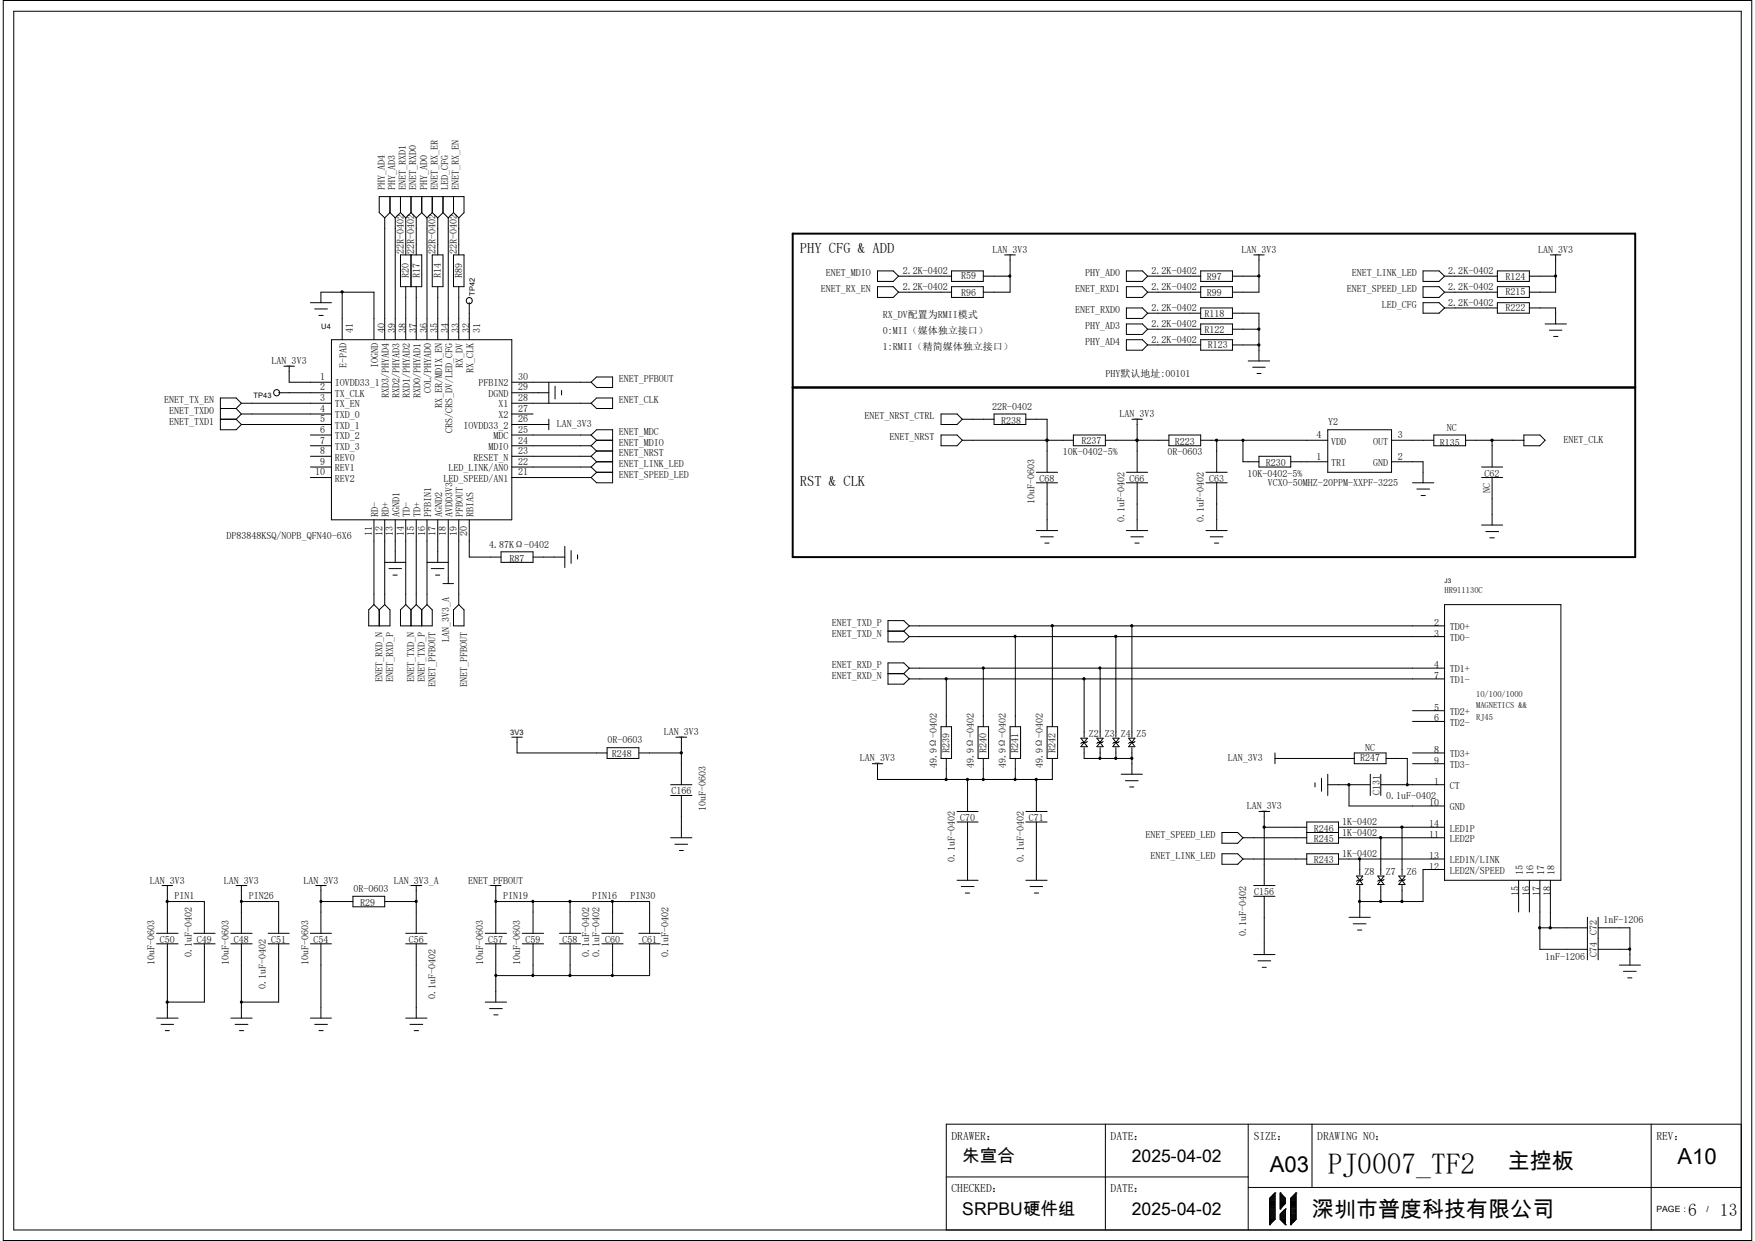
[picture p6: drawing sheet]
<svg xmlns="http://www.w3.org/2000/svg" width="297mm" height="210mm" viewBox="0 0 297 210" stroke-linecap="round" stroke-linejoin="round" font-family="sans-serif">
<g fill="none" stroke="#000" stroke-width=".17">
<path d="M.6 .1h295.9v209.8h-295.9zM2.3 1.9h292.4v206.3h-292.4zM65.1 36.9l-.9-.9v-2.7h14.3v2.7l-.9 .9M65.1 36.9v20.6M66 33.3v2.7M66 36l.9 .9M66 36l-.9 .9M66.9 36.9v20.6M67.8 33.3v2.7M67.8 36l.9 .9M67.8 36l-.9 .9M68.7 36.9v6.2"/>
<path d="M69.6 33.3v2.7M69.6 36l.8 .9M69.6 36l-.9 .9M70.4 36.9v6.2M71.4 33.3v2.7M71.4 36l.9 .9M71.4 36l-1 .9M72.3 36.9v20.6M73.2 33.3v2.7M73.2 36l.9 .9M73.2 36l-.9 .9M74.1 36.9v6.2"/>
<path d="M75 33.3v2.7M75 36l.9 .9M75 36l-.9 .9M75.9 36.9v20.6M76.8 33.3v2.7M76.8 36l.8 .9M76.8 36l-.9 .9M77.6 36.9v6.2M52.5 51.2h3.6M53.3 52.3h2.1M54 53.4h.7M54.3 51.2v-1.8h9v8.1"/>
<path d="M56.1 57.5h30.5v30.5h-30.5zM57.9 49.4v8.1M67.8 43.1h3.6v5.4h-3.6zM68.7 48.5v9M69.6 43.1v5.4M70.4 48.5v9M73.2 43.1h1.8v5.4h-1.8zM74.1 48.5v9M76.8 43.1h1.7v5.4h-1.7zM77.6 48.5v9M79.4 51.2v6.3M148.5 48.5h2.7l.9 .9-.9 .9h-2.7z"/>
<path d="M148.5 45.8h2.7l.9 .9-.9 .9h-2.7zM152.1 46.7h8.9M152.1 49.4h8.9M161 48.5h5.4v1.8h-5.4zM161 45.8h5.4v1.8h-5.4zM166.4 46.7h4.5M170 43.1h1.8M170.9 43.1v6.3h-4.5M190.6 48.5h2.7l.9 .9-.9 .9h-2.7zM190.6 45.8h2.7l.9 .9-.9 .9h-2.7zM190.6 52.1h2.7l.9 .9-.9 .9h-2.7zM190.6 54.8h2.7l.9 .9-.9 .9h-2.7z"/>
<path d="M190.6 57.5h2.7l.9 .9-.9 .9h-2.7zM194.2 46.7h9M194.2 49.4h9M194.2 53h9M194.2 55.7h9M194.2 58.4h9M203.2 48.5h5.4v1.8h-5.4zM203.2 45.8h5.4v1.8h-5.4zM203.2 52.1h5.4v1.8h-5.4zM203.2 54.8h5.4v1.8h-5.4zM203.2 57.5h5.4v1.8h-5.4zM208.6 46.7h4.5"/>
<path d="M208.6 53h4.5v8.1M208.6 55.7h4.5M208.6 58.4h4.5M212.2 43.1h1.8M213.1 43.1v6.3h-4.5M240.8 48.5h2.7l1 .9-1 .9h-2.7zM240.8 45.8h2.7l1 .9-1 .9h-2.7zM240.8 51.2h2.7l1 .9-1 .9h-2.7zM244.5 46.7h8.9M244.5 49.4h8.9M244.5 52.1h8.9M253.4 48.5h5.4v1.8h-5.4z"/>
<path d="M253.4 45.8h5.4v1.8h-5.4zM253.4 51.2h5.4v1.8h-5.4zM258.8 46.7h4.5M258.8 52.1h4.5v2.7M261.5 54.8h3.6M262.2 55.9h2.1M262.4 43.1h1.8M262.9 56.9h.8M263.3 43.1v6.3h-4.5M37.3 71h2.7M37.3 69.1h2.7M40 69.1l.9 1"/>
<path d="M40 71l.9 .8M40.9 71.8h15.2M40.9 70.1h15.2M40.9 68.2h15.2M40.9 68.2l-.9-.8h-2.7v5.3h2.7l.9-.9M40.9 68.2l-.9 .9M40.9 70.1l-.9 .9M47.2 66.5h8.9M48 62h1.8M48.9 62v2.7h7.2M52.5 79h3.6M52.5 75.4h3.6"/>
<path d="M52.5 73.6h3.6M52.5 77.2h3.6M86.6 79h13.4M86.6 75.4h13.4M86.6 73.6h13.4M86.6 77.2h13.4M86.6 71.8h6.3M86.6 70.1h3.6M86.6 64.7h13.4M86.6 66.5h6.3M86.6 68.2h13.4M92.9 64.7v3.5"/>
<path d="M92.9 71v1.7M93.9 65.4v2.1M95 66.1v.7M100 64.7l1-.9h2.7v1.8h-2.7zM100 68.2l1-.8h2.7v1.7h-2.7zM100 73.6l1-.9h2.7v9h-2.7l-1-.9M100 79l1 .9M100 77.2l1 .9M100 75.4l1 .9M100 73.6l1 .9M101 74.5h2.7M101 79.9h2.7"/>
<path d="M101 78.1h2.7M101 78.1l-1 .9M101 79.9l-1 .9M101 76.3h2.7M101 76.3l-1 .9M101 74.5l-1 .9M159.3 73.6h2.7l.9 .9-.9 .9h-2.7zM159.3 70.1h2.7l.9 .9-.9 .8h-2.7zM162.9 74.5h18.8M162.9 71h5.3M168.2 70.1h5.4v1.7h-5.4zM173.6 71h3.6v8.9"/>
<path d="M175.4 79.9h3.6M177.2 74.5h.1M181.7 73.6h5.4v1.8h-5.4zM187.1 74.5h10.7M190.6 79.9h3.6M191.6 71h1.7M192.4 74.5h.1M192.4 71v8.9M197.8 73.6h5.4v1.8h-5.4zM203.2 74.5h21.5M204.1 79.9h3.6M205.9 74.5v5.4"/>
<path d="M210.4 74.5v3.6h2.7M211.2 61.1h3.7M212 62.1h2.1M212.7 63.2h.7M213.1 77.2h5.3v1.8h-5.3zM218.4 78.1h6.3M224.7 72.7h10.8v7.2h-10.8zM235.5 74.5h7.2M235.5 78.1h5.3v3.6M242.7 73.6h5.3v1.8h-5.3zM248 74.5h9.9M250.7 79h3.6"/>
<path d="M252.5 74.5v4.5M257.9 73.6h2.7l.9 .9-.9 .9h-2.7zM52.5 80.8h3.6M63.3 88v14.3M65.1 88v14.3M65.1 95.2h3.6M65.8 96.2h2.1M66.5 97.3h.7M66.9 88v7.2M68.7 88v14.3M70.4 88v14.3M72.3 88v14.3"/>
<path d="M72.3 95.2h3.6M73 96.2h2.1M73.7 97.3h.7M74.1 88v7.2M75 98.8h1.8M75.9 88v10.8M77.6 88v14.3M79.4 88v6.3h5.4M84.8 93.4h5.4v1.8h-5.4zM86.6 80.8h13.4M90.2 94.3h5.4M95.6 92.5v3.6"/>
<path d="M96.6 93.2v2.1M97.7 93.9v.7M175.4 81.7h3.6M175.4 89.8h3.6M176.1 90.8h2.2M176.8 91.9h.7M177.2 81.7v8.1M190.6 81.7h3.6M190.6 89.8h3.6M191.4 90.8h2.1M192.1 91.9h.7M192.4 81.7v8.1"/>
<path d="M204.1 81.7h3.6M204.1 89.8h3.6M204.8 90.8h2.2M205.5 91.9h.7M205.9 81.7v8.1M239.1 81.7h3.6M239.8 82.8h2.1M240.5 83.9h.7M250.7 80.8h3.6M250.7 88.9h3.6M251.5 90h2.1M252.1 91h.8"/>
<path d="M252.5 80.8v8.1M63.3 102.3l-.9 .9v2.7h3.6v-2.7l-.9-.9M63.3 102.3l.9 .9M64.2 103.2v2.7M65.1 102.3l-.9 .9M68.7 102.3l-.9 .9v2.7h5.4v-2.7l-.9-.9M68.7 102.3l.9 .9M69.6 103.2v2.7M70.4 102.3l1 .9M70.4 102.3l-.8 .9M71.4 103.2v2.7M72.3 102.3l-.9 .9"/>
<path d="M76.8 103.2l.8-.9 .9 .9v2.7h-1.7zM150.3 106.8h2.7M150.3 114h2.7M153 106.8l.9 .9M153 114l.9 .9M153.9 105.9h90.6M153.9 107.7h90.6M153.9 113.1h90.6M153.9 114.9h90.6M153.9 105.9l-.9 .9M153.9 105.9l-.9-.9h-2.7v3.6h2.7l.9-.9M153.9 113.1l-.9-.9h-2.7v3.6h2.7l.9-.9"/>
<path d="M153.9 113.1l-.9 .9M160.1 114.9v8.1M166.4 113.1v9.9M171.8 107.7v15.3M178.1 105.9v17.1M183.5 114.9v9.9M186.2 113.1v11.7M188.8 107.7v17.1M191.6 105.9v18.9M244.5 102.3h19.7v46.7h-19.7zM86.6 124.8h1.8M87.5 124.8v2.6h15.2"/>
<path d="M102.7 126.5h5.4v1.9h-5.4zM108.1 127.4h7.2M113.5 132.8h3.6M113.5 134.6h3.6M114.4 124.8h1.8M115.3 124.8v8M115.3 134.6v7.2M147.6 129.2h1.8M159.3 123h1.7v5.4h-1.7zM160.1 128.4v3.5M162 137.3h3.5M162 139.1h3.5"/>
<path d="M163.7 131.9v5.4M163.7 139.1v9.9M165.5 123h1.8v5.4h-1.8zM166.4 128.4v3.5M170.9 123h1.8v5.4h-1.8zM171.8 128.4v3.5M173.6 137.3h3.6M173.6 139.1h3.6M175.4 131.9v5.4M175.4 139.1v9.9M177.2 123h1.8v5.4h-1.8zM178.1 128.4v3.5h-29.6v-2.7"/>
<path d="M182.9 124.9l1.1 1.5h-1.1l1.1-1.5zM183.5 126.5v1.9h8.1M184 125.5l-.2 .1h-.7l-.2 .2M185.6 124.9h1.1l-.5 .7zM186.2 125.6l.5 .8h-1.1zM186.2 126.5v1.9M186.7 125.5l-.2 .1h-.7l-.2 .2M188.3 124.9h1.1l-.6 .7zM188.8 125.6l.6 .8h-1.1zM188.8 126.5v1.9M189.4 125.5l-.2 .1h-.7l-.2 .2M189.7 131h3.6"/>
<path d="M190.5 132.1h2.1M191 124.9h1.1l-.5 .7zM191.2 133.2h.7M191.6 125.6l.5 .8h-1.1zM191.6 126.5v4.5M192.1 125.5l-.2 .1h-.7l-.2 .2M213.1 137.3h1.8M214 140h7.1M214 137.3v12.6M215.8 127.4v1.8M215.8 128.4h13.4M221.1 139.1h5.4v3.6h-5.4z"/>
<path d="M222.5 132.5v.7M223.6 131.7v2.2M224.7 132.8h7.2M224.7 131v3.6M226.5 140h18M228.3 132.8h.1M228.3 132.8v3.6h16.2M229.2 127.4h5.4v1.8h-5.4zM231.9 131v3.6M233.7 131v3.6M233.7 132.8h10.8M234.6 128.4h3.6v4.4"/>
<path d="M237.3 140v8M239.1 127.4h5.4M239.1 129.2h5.4M239.1 120.3h5.4M239.1 122.1h5.4M26.5 157.9h3.6M26.5 159.7h3.6M27.4 149.9h1.8M28.3 152.6h6.3v5.3M28.3 149.9v8M28.3 159.7v12.6M32.8 157.9h3.6"/>
<path d="M32.8 159.7h3.6M34.6 159.7v9.9h-6.3M39.1 157.9h3.6M39.1 159.7h3.6M40 149.9h1.8M40.9 152.6h6.3v5.3M40.9 149.9v8M40.9 159.7v12.6M45.4 157.9h3.5M45.4 159.7h3.5M47.2 159.7v9.9h-6.3M52.5 157.9h3.6"/>
<path d="M52.5 159.7h3.6M53.4 149.9h1.8M54.3 152.6h5.4M54.3 149.9v8M54.3 159.7v12.6M59.7 151.7h5.4v1.8h-5.4zM65.1 152.6h5.3M68.7 157.9h3.6M68.7 159.7h3.6M69.6 149.9h1.8M70.4 149.9v8M70.4 159.7v12.6"/>
<path d="M82.1 157.9h3.6M82.1 159.7h3.6M83 149.9h1.8M83.9 152.6h26v5.3M83.9 149.9v8M83.9 159.7v9.9M88.4 157.9h3.6M88.4 159.7h3.6M90.2 152.6v5.3M90.2 159.7v5.4M94.7 157.9h3.6M94.7 159.7h3.6"/>
<path d="M96.5 152.6v5.3M96.5 159.7v5.4M101.9 157.9h3.6M101.9 159.7h3.6M103.7 152.6v5.3M103.7 159.7v5.4M108.1 157.9h3.6M108.1 159.7h3.6M109.9 159.7v5.4h-26M113.5 141.8h3.6M114.2 142.9h2.2M115 143.9h.7"/>
<path d="M162 149h3.5M162.7 150h2.1M163.4 151.1h.7M173.6 149h3.6M174.3 150h2.1M175 151.1h.8M206.8 144.5h2.7l.9 .9-.9 .9h-2.7zM206.8 140.9h2.7l.9 .9-.9 .9h-2.7zM210.4 145.4h10.7M210.4 141.8h10.7M212.2 151.7h3.6M212.2 149.9h3.6"/>
<path d="M214 151.7v9.8M221.1 144.5h5.4v1.8h-5.4zM221.1 140.9h5.4M226.5 145.4h18M226.5 141.8h18M228.3 155.2h3.6M229 156.3h2.2M229.6 148.3h1l-.5 .7zM229.7 157.4h.8M230.1 149l.5 .7h-1zM230.1 145.4v2.6M230.1 149.9v5.3"/>
<path d="M230.6 148.8l-.1 .2h-.8l-.1 .1M233.2 148.3h1l-.5 .7zM233.7 141.8v6.2M233.7 149.9v2.7M233.7 149l.5 .7h-1zM234.2 148.8l-.1 .2h-.8l-.1 .1M236.7 148.3h1.1l-.5 .7zM237.3 149l.5 .7h-1.1zM237.3 149.9v2.7M237.8 148.8l-.2 .2h-.7l-.2 .1M244.5 147.2h-3.7v5.4h-10.7M257 149v5.3"/>
<path d="M258.8 149v5.3M260.6 157h8M260.6 149v11.7h8M262.4 149v8M268.6 155.2v7.2M270.5 155.2v7.2M270.5 157h5.3v6.3M26.5 172.3h3.6M27.3 173.4h2.1M28 174.4h.7M39.1 172.3h3.6M39.8 173.4h2.2"/>
<path d="M40.5 174.4h.7M52.5 172.3h3.6M53.3 173.4h2.1M54 174.4h.7M68.7 172.3h3.6M69.4 173.4h2.1M70.1 174.4h.7M82.1 169.6h3.6M82.8 170.7h2.2M83.6 171.7h.7M212.2 161.5h3.6M212.9 162.6h2.2"/>
<path d="M213.6 163.7h.7M270.5 160.7h5.3M274.1 163.3h3.5M274.7 164.4h2.2M275.5 165.5h.7M160.1 199.2h51.1M187.1 190.2v18M211.2 190.2v18M222 190.2v10.8M279.4 190.2v18M294.7 190.2h-134.6v18M211.2 201h83.5"/>
<path d="M214.9 207.3h.1M214.9 206.4h.9M214.9 206.2h.9M214.9 206h.9M214.9 205.8h.9M214.9 205.7h.9M214.9 205.5h.9M214.9 205.3h.9M214.9 205.1h.9M214.9 204.9h.9M214.9 204.8h.9M214.9 202.8v4.5"/>
<path d="M214.9 204.6h.9M214.9 204.4h.9M214.9 204.2h.9M214.9 204h.9M214.9 203.8h.9M214.9 203.7h.9M214.9 203.5h.9M214.9 203.3h.9M214.9 203.1h.9M214.9 202.9h.9M214.9 202.8h.9M215.8 201.9h.1"/>
<path d="M215.8 206.4l-.9 .9M215.8 202.6h-.7v4.5h-.2M215.8 202.4h-.6v4.5h-.3M215.8 202.2h-.4v4.5h-.5M215.8 202.1h-.2v4.4h-.7M215.8 201.9v4.5M215.8 201.9l-.9 .9M216.7 204.6h.1M216.7 201.9h.1M216.7 206.4l.9 .9M216.7 201.9v2.7M216.7 205.5v.9"/>
<path d="M216.7 206.4h.9M216.7 206.2h.9M216.7 206h.9M216.7 205.8h.9M216.7 205.7h.9M216.7 205.5h.9M216.7 202.1h.1v2.3M216.7 202.2h.3v2M216.7 202.4h.5v1.6M216.7 202.6h.6v1.2M216.7 204.4h.2M216.7 204.2h.3"/>
<path d="M216.7 204h.5M216.7 203.8h.7M216.7 203.7h.9M216.7 203.5h.9M216.7 203.3h.9M216.7 203.1h.9M216.7 202.9h.9M216.7 202.8h.9M216.7 201.9l.9 .9M217.6 207.3h.1M217.6 204.6h.1M217.6 204.6l-.9 .9"/>
<path d="M217.6 202.8v.9M217.6 204.6v2.7M217.6 204.8h-.3v2.3h.3M217.6 204.9h-.4v2h.4M217.6 205.1h-.6v1.6h.6M217.6 205.3h-.8v1.2h.8M217.6 203.7l-.9 .9M218.4 207.3h.1M218.4 206.4h.9M218.4 206.2h.9M218.4 206h.9M218.4 205.8h.9"/>
<path d="M218.4 205.7h.9M218.4 205.5h.9M218.4 205.3h.9M218.4 205.1h.9M218.4 204.9h.9M218.4 204.8h.9M218.4 204.6h.9M218.4 204.4h.9M218.4 204.2h.9M218.4 204h.9M218.4 203.8h.9M218.4 203.7h.9"/>
<path d="M218.4 203.5h.9M218.4 203.3h.9M218.4 203.1h.9M218.4 202.9h.9M218.4 202.8h.9M218.4 202.8v4.5M219.3 201.9h.1M219.3 202.6h-.7v4.5h-.2M219.3 202.4h-.5v4.5h-.4M219.3 202.2h-.3v4.5h-.6M219.3 202.1h-.1v4.4h-.8M219.3 206.4l-.9 .9"/>
<path d="M219.3 201.9v4.5M219.3 201.9l-.9 .9"/>
<circle cx="79.4" cy="50.9" r=".52"/>
<circle cx="46.8" cy="66.5" r=".52"/>
</g>
<path d="M134.2 39.5h142.5v54.8h-142.5zM134.2 65.6h142.5" fill="none" stroke="#000" stroke-width=".34"/>
<g fill="#000" stroke="#000" stroke-width=".17">
<circle cx="57.9" cy="49.4" r=".19"/>
<circle cx="170.9" cy="46.7" r=".18"/>
<circle cx="213" cy="46.7" r=".19"/>
<circle cx="213" cy="55.7" r=".19"/>
<circle cx="213" cy="58.4" r=".19"/>
<circle cx="263.2" cy="46.7" r=".19"/>
<circle cx="177.2" cy="74.5" r=".19"/>
<circle cx="192.4" cy="74.5" r=".19"/>
<circle cx="205.9" cy="74.5" r=".19"/>
<circle cx="210.3" cy="74.5" r=".18"/>
<circle cx="252.5" cy="74.5" r=".19"/>
<circle cx="160.1" cy="114.9" r=".19"/>
<circle cx="166.4" cy="113" r=".18"/>
<circle cx="171.8" cy="107.7" r=".18"/>
<circle cx="178.1" cy="105.9" r=".19"/>
<circle cx="183.5" cy="114.9" r=".19"/>
<circle cx="186.1" cy="113" r=".18"/>
<circle cx="188.8" cy="107.7" r=".19"/>
<circle cx="191.5" cy="105.9" r=".19"/>
<circle cx="115.3" cy="127.4" r=".19"/>
<circle cx="160.1" cy="131.9" r=".19"/>
<circle cx="163.7" cy="131.9" r=".19"/>
<circle cx="166.4" cy="131.9" r=".18"/>
<circle cx="171.8" cy="131.9" r=".18"/>
<circle cx="175.4" cy="131.9" r=".19"/>
<circle cx="186.1" cy="128.3" r=".18"/>
<circle cx="188.8" cy="128.3" r=".19"/>
<circle cx="191.5" cy="128.3" r=".19"/>
<circle cx="213.9" cy="140" r=".19"/>
<circle cx="228.3" cy="132.8" r=".19"/>
<circle cx="237.3" cy="140" r=".19"/>
<circle cx="238.2" cy="132.8" r=".18"/>
<circle cx="28.3" cy="152.5" r=".19"/>
<circle cx="40.8" cy="152.5" r=".18"/>
<circle cx="54.3" cy="152.5" r=".18"/>
<circle cx="70.4" cy="152.5" r=".18"/>
<circle cx="83.9" cy="152.5" r=".18"/>
<circle cx="90.2" cy="152.5" r=".18"/>
<circle cx="96.5" cy="152.5" r=".19"/>
<circle cx="103.6" cy="152.5" r=".18"/>
<circle cx="230.1" cy="145.3" r=".18"/>
<circle cx="230.1" cy="152.5" r=".18"/>
<circle cx="233.7" cy="152.5" r=".19"/>
<circle cx="233.7" cy="141.8" r=".19"/>
<circle cx="237.3" cy="152.5" r=".19"/>
<circle cx="260.6" cy="157" r=".18"/>
<circle cx="262.4" cy="157" r=".19"/>
<circle cx="28.3" cy="169.6" r=".19"/>
<circle cx="40.8" cy="169.6" r=".18"/>
<circle cx="83.9" cy="165.1" r=".18"/>
<circle cx="90.2" cy="165.1" r=".18"/>
<circle cx="96.5" cy="165.1" r=".19"/>
<circle cx="103.6" cy="165.1" r=".18"/>
<circle cx="275.8" cy="160.6" r=".18"/>
</g>
<text font-size="5" x="224.7" y="198.6">PJ0007_TF2</text>
<g font-size="3.7">
<text x="255.2" y="197.9">主控板</text>
<text x="283.9" y="197">A10</text>
<text x="214.9" y="198.3">A03</text>
<text x="222" y="206">深圳市普度科技有限公司</text>
</g>
<g font-size="3">
<text x="162.9" y="196.7">朱宣合</text>
<text x="191.6" y="196.7">2025-04-02</text>
<text x="162.9" y="205.7">SRPBU硬件组</text>
<text x="191.6" y="205.7">2025-04-02</text>
<text x="285.7" y="205.9">6</text>
<text x="291.1" y="205.9">13</text>
</g>
<g font-size="2.5">
<text x="135.4" y="42.8">PHY CFG &amp; ADD</text>
<text x="135.4" y="82.3">RST &amp; CLK</text>
</g>
<g font-size="1.9">
<text x="161" y="192.9">DRAWER：</text>
<text x="188" y="192.9">DATE：</text>
<text x="212.2" y="192.9">SIZE：</text>
<text x="222.9" y="192.9">DRAWING NO：</text>
<text x="280.3" y="192.9">REV：</text>
<text x="161" y="201.8">CHECKED：</text>
<text x="188" y="201.8">DATE：</text>
</g>
<g font-size="1.7">
<text x="65.1" y="32.2" transform="rotate(-90 65.1 32.2)">PHY_AD4</text>
<text x="66.9" y="32.2" transform="rotate(-90 66.9 32.2)">PHY_AD3</text>
<text x="68.7" y="32.2" transform="rotate(-90 68.7 32.2)">ENET_RXD1</text>
<text x="70.4" y="32.2" transform="rotate(-90 70.4 32.2)">ENET_RXD0</text>
<text x="72.3" y="32.2" transform="rotate(-90 72.3 32.2)">PHY_AD0</text>
<text x="74.1" y="32.2" transform="rotate(-90 74.1 32.2)">ENET_RX_ER</text>
<text x="75.9" y="32.2" transform="rotate(-90 75.9 32.2)">LED_CFG</text>
<text x="77.6" y="32.2" transform="rotate(-90 77.6 32.2)">ENET_RX_EN</text>
<text x="68.3" y="42.9" transform="rotate(-90 68.3 42.9)">22R-0402</text>
<text x="69.2" y="47.1" transform="rotate(-90 69.2 47.1)">R20</text>
<text x="70.1" y="42.9" transform="rotate(-90 70.1 42.9)">22R-0402</text>
<text x="71" y="47.1" transform="rotate(-90 71 47.1)">R17</text>
<text x="73.7" y="42.9" transform="rotate(-90 73.7 42.9)">22R-0402</text>
<text x="74.6" y="47.1" transform="rotate(-90 74.6 47.1)">R14</text>
<text x="77.3" y="42.9" transform="rotate(-90 77.3 42.9)">22R-0402</text>
<text x="78.2" y="47.1" transform="rotate(-90 78.2 47.1)">R89</text>
<text x="139.8" y="46.7">ENET_MDIO</text>
<text x="152.8" y="46.4">2.2K-0402</text>
<text x="162.6" y="47.3">R59</text>
<text x="168" y="42.8">LAN_3V3</text>
<text x="183.6" y="46.7">PHY_AD0</text>
<text x="194.9" y="46.4">2.2K-0402</text>
<text x="204.3" y="47.5">R97</text>
<text x="210.1" y="42.8">LAN_3V3</text>
<text x="228.8" y="46.7">ENET_LINK_LED</text>
<text x="245.1" y="46.4">2.2K-0402</text>
<text x="254.8" y="47.5">R124</text>
<text x="260.3" y="42.8">LAN_3V3</text>
<text x="138.9" y="49.4">ENET_RX_EN</text>
<text x="149.4" y="53.9">RX_DV配置为RMII模式</text>
<text x="152.8" y="49.1">2.2K-0402</text>
<text x="162.6" y="50.1">R96</text>
<text x="181.9" y="49.4">ENET_RXD1</text>
<text x="181.9" y="53">ENET_RXD0</text>
<text x="194.9" y="49.1">2.2K-0402</text>
<text x="194.9" y="52.7">2.2K-0402</text>
<text x="203.8" y="53.7">R118</text>
<text x="204.3" y="50.1">R99</text>
<text x="227.9" y="49.4">ENET_SPEED_LED</text>
<text x="233.8" y="52.1">LED_CFG</text>
<text x="245.1" y="49.1">2.2K-0402</text>
<text x="245.1" y="51.8">2.2K-0402</text>
<text x="254.8" y="50">R215</text>
<text x="254.8" y="52.7">R222</text>
<text x="59.7" y="56.4" transform="rotate(-90 59.7 56.4)">41</text>
<text x="65.1" y="56.4" transform="rotate(-90 65.1 56.4)">40</text>
<text x="66.9" y="56.4" transform="rotate(-90 66.9 56.4)">39</text>
<text x="68.7" y="56.4" transform="rotate(-90 68.7 56.4)">38</text>
<text x="70.5" y="56.4" transform="rotate(-90 70.5 56.4)">37</text>
<text x="72.3" y="56.4" transform="rotate(-90 72.3 56.4)">36</text>
<text x="74" y="56.4" transform="rotate(-90 74 56.4)">35</text>
<text x="75.9" y="56.4" transform="rotate(-90 75.9 56.4)">34</text>
<text x="77.6" y="56.4" transform="rotate(-90 77.6 56.4)">33</text>
<text x="79.5" y="56.4" transform="rotate(-90 79.5 56.4)">32</text>
<text x="81.2" y="56.4" transform="rotate(-90 81.2 56.4)">31</text>
<text x="149.4" y="56.6">0:MII（媒体独立接口）</text>
<text x="149.4" y="59.3">1:RMII（精简媒体独立接口）</text>
<text x="183.6" y="55.7">PHY_AD3</text>
<text x="183.6" y="58.4">PHY_AD4</text>
<text x="194.9" y="55.3">2.2K-0402</text>
<text x="194.9" y="58">2.2K-0402</text>
<text x="203.8" y="56.4">R122</text>
<text x="204.4" y="58.9">R123</text>
<text x="46" y="61.6">LAN_3V3</text>
<text x="54.2" y="64.3">1</text>
<text x="56.7" y="65.4">IOVDD33_1</text>
<text x="58.6" y="62.3" transform="rotate(-90 58.6 62.3)">E-PAD</text>
<text x="64" y="62.3" transform="rotate(-90 64 62.3)">IOGND</text>
<text x="78.4" y="62.3" transform="rotate(-90 78.4 62.3)">RX_DV</text>
<text x="80.1" y="63.1" transform="rotate(-90 80.1 63.1)">RX_CLK</text>
<text x="81" y="65.4">PFBIN2</text>
<text x="87.7" y="64.3">30</text>
<text x="104.7" y="64.7">ENET_PFBOUT</text>
<text x="187.1" y="63.8">PHY默认地址:00101</text>
<text x="27.8" y="68.2">ENET_TX_EN</text>
<text x="28.6" y="70.1">ENET_TXD0</text>
<text x="28.6" y="71.8">ENET_TXD1</text>
<text x="54.2" y="66.1">2</text>
<text x="54.2" y="67.9">3</text>
<text x="54.2" y="69.7">4</text>
<text x="54.2" y="71.5">5</text>
<text x="56.7" y="67.2">TX_CLK</text>
<text x="56.7" y="69">TX_EN</text>
<text x="56.7" y="70.8">TXD_0</text>
<text x="65.8" y="67.4" transform="rotate(-90 65.8 67.4)">RXD3/PHYAD4</text>
<text x="67.6" y="67.4" transform="rotate(-90 67.6 67.4)">RXD2/PHYAD3</text>
<text x="69.4" y="67.4" transform="rotate(-90 69.4 67.4)">RXD1/PHYAD2</text>
<text x="71.2" y="67.4" transform="rotate(-90 71.2 67.4)">RXD0/PHYAD1</text>
<text x="73" y="66.5" transform="rotate(-90 73 66.5)">COL/PHYAD0</text>
<text x="74.8" y="69" transform="rotate(-90 74.8 69)">RX_ER/MDIX_EN</text>
<text x="82.7" y="67.2">DGND</text>
<text x="84.4" y="70.8">X2</text>
<text x="84.4" y="69">X1</text>
<text x="87.7" y="71.5">26</text>
<text x="87.7" y="69.7">27</text>
<text x="87.7" y="67.9">28</text>
<text x="87.7" y="66.1">29</text>
<text x="104.7" y="68.2">ENET_CLK</text>
<text x="146.3" y="71">ENET_NRST_CTRL</text>
<text x="167.9" y="69.3">22R-0402</text>
<text x="169.4" y="71.7">R238</text>
<text x="189.5" y="70.6">LAN_3V3</text>
<text x="224.7" y="71.8">Y2</text>
<text x="54.2" y="73.3">6</text>
<text x="54.2" y="75.1">7</text>
<text x="54.2" y="76.9">8</text>
<text x="56.7" y="72.6">TXD_1</text>
<text x="56.7" y="74.3">TXD_2</text>
<text x="56.7" y="76.2">TXD_3</text>
<text x="56.7" y="77.9">REV0</text>
<text x="76.6" y="73.3" transform="rotate(-90 76.6 73.3)">CRS/CRS_DV/LED_CFG</text>
<text x="78.4" y="72.6">IOVDD33_2</text>
<text x="80.1" y="77.9">RESET_N</text>
<text x="82.7" y="76.2">MDIO</text>
<text x="83.5" y="74.3">MDC</text>
<text x="87.7" y="76.9">23</text>
<text x="87.7" y="75.1">24</text>
<text x="87.7" y="73.3">25</text>
<text x="94.2" y="72.2">LAN_3V3</text>
<text x="104.7" y="77.2">ENET_NRST</text>
<text x="104.7" y="75.4">ENET_MDIO</text>
<text x="104.7" y="73.6">ENET_MDC</text>
<text x="150.5" y="74.5">ENET_NRST</text>
<text x="179.9" y="77">10K-0402-5%</text>
<text x="183" y="75.1">R237</text>
<text x="197.6" y="77">0R-0603</text>
<text x="198.8" y="75.3">R223</text>
<text x="222.8" y="77.8">1</text>
<text x="222.8" y="74.2">4</text>
<text x="225.3" y="75.2">VDD</text>
<text x="232.4" y="75.2">OUT</text>
<text x="236.6" y="77.8">2</text>
<text x="236.6" y="74.2">3</text>
<text x="243.7" y="75.4">R135</text>
<text x="244.9" y="72.9">NC</text>
<text x="264.6" y="74.9">ENET_CLK</text>
<text x="53.3" y="80.4">10</text>
<text x="54.2" y="78.7">9</text>
<text x="56.7" y="79.8">REV1</text>
<text x="56.7" y="81.5">REV2</text>
<text x="75.1" y="81.5">LED_SPEED/AN1</text>
<text x="75.9" y="79.8">LED_LINK/AN0</text>
<text x="87.7" y="80.4">21</text>
<text x="87.7" y="78.7">22</text>
<text x="104.7" y="79">ENET_LINK_LED</text>
<text x="104.7" y="80.8">ENET_SPEED_LED</text>
<text x="175.9" y="81.5">C68</text>
<text x="191.2" y="81.5">C66</text>
<text x="204.6" y="81.5">C63</text>
<text x="211.1" y="80.6">10K-0402-5%</text>
<text x="214.2" y="78.8">R230</text>
<text x="214.6" y="82.3">VCXO-50MHZ-20PPM-XXPF-3225</text>
<text x="225.3" y="78.9">TRI</text>
<text x="232.4" y="78.9">GND</text>
<text x="251.2" y="80.6">C62</text>
<text x="252.2" y="83.4" transform="rotate(-90 252.2 83.4)">NC</text>
<text x="64" y="87.5" transform="rotate(-90 64 87.5)">RD-</text>
<text x="65.8" y="87.5" transform="rotate(-90 65.8 87.5)">RD+</text>
<text x="67.6" y="87.5" transform="rotate(-90 67.6 87.5)">AGND1</text>
<text x="69.4" y="87.5" transform="rotate(-90 69.4 87.5)">TD-</text>
<text x="71.2" y="87.5" transform="rotate(-90 71.2 87.5)">TD+</text>
<text x="73" y="87.5" transform="rotate(-90 73 87.5)">PFBIN1</text>
<text x="74.8" y="87.5" transform="rotate(-90 74.8 87.5)">AGND2</text>
<text x="76.6" y="87.5" transform="rotate(-90 76.6 87.5)">AVDD3V3</text>
<text x="78.4" y="87.5" transform="rotate(-90 78.4 87.5)">PFBOUT</text>
<text x="80.1" y="87.5" transform="rotate(-90 80.1 87.5)">RBIAS</text>
<text x="175" y="85.3" transform="rotate(-90 175 85.3)">10uF-0603</text>
<text x="190.3" y="88.4" transform="rotate(-90 190.3 88.4)">0.1uF-0402</text>
<text x="203.7" y="88.4" transform="rotate(-90 203.7 88.4)">0.1uF-0402</text>
<text x="38.4" y="91.2">DP83848KSQ/NOPB_QFN40-6X6</text>
<text x="63" y="90.8" transform="rotate(-90 63 90.8)">11</text>
<text x="64.7" y="90.8" transform="rotate(-90 64.7 90.8)">12</text>
<text x="66.5" y="90.8" transform="rotate(-90 66.5 90.8)">13</text>
<text x="68.3" y="90.8" transform="rotate(-90 68.3 90.8)">14</text>
<text x="70.1" y="90.8" transform="rotate(-90 70.1 90.8)">15</text>
<text x="71.9" y="90.8" transform="rotate(-90 71.9 90.8)">16</text>
<text x="73.7" y="90.8" transform="rotate(-90 73.7 90.8)">17</text>
<text x="75.5" y="90.8" transform="rotate(-90 75.5 90.8)">18</text>
<text x="77.3" y="90.8" transform="rotate(-90 77.3 90.8)">19</text>
<text x="79.1" y="90.8" transform="rotate(-90 79.1 90.8)">20</text>
<text x="82.8" y="92.7">4.87KΩ-0402</text>
<text x="86.2" y="95.2">R87</text>
<text x="140.8" y="105.9">ENET_TXD_P</text>
<text x="140.8" y="107.7">ENET_TXD_N</text>
<text x="242.7" y="105.9">2</text>
<text x="242.7" y="107.7">3</text>
<text x="245.4" y="106.6">TD0+</text>
<text x="76" y="108.7" transform="rotate(-90 76 108.7)">LAN_3V3_A</text>
<text x="140.8" y="113.1">ENET_RXD_P</text>
<text x="242.7" y="113.1">4</text>
<text x="245.4" y="108.5">TD0-</text>
<text x="245.4" y="113.8">TD1+</text>
<text x="64.7" y="115.4" transform="rotate(-90 64.7 115.4)">ENET_RXD_N</text>
<text x="66.5" y="115.4" transform="rotate(-90 66.5 115.4)">ENET_RXD_P</text>
<text x="70.1" y="115.4" transform="rotate(-90 70.1 115.4)">ENET_TXD_N</text>
<text x="71.9" y="115.4" transform="rotate(-90 71.9 115.4)">ENET_TXD_P</text>
<text x="73.7" y="116.3" transform="rotate(-90 73.7 116.3)">ENET_PFBOUT</text>
<text x="79.1" y="116.3" transform="rotate(-90 79.1 116.3)">ENET_PFBOUT</text>
<text x="140.8" y="114.9">ENET_RXD_N</text>
<text x="242.7" y="114.9">7</text>
<text x="245.4" y="115.6">TD1-</text>
<text x="102.8" y="125.8">0R-0603</text>
<text x="112.4" y="124.4">LAN_3V3</text>
<text x="184.3" y="124.8">Z2 Z3 Z4 Z5</text>
<text x="242.7" y="120.3">5</text>
<text x="242.7" y="122.1">6</text>
<text x="245.4" y="121">TD2+</text>
<text x="245.4" y="122.8">TD2-</text>
<text x="103.5" y="128.2">R248</text>
<text x="145.5" y="128.9">LAN_3V3</text>
<text x="158.5" y="130" transform="rotate(-90 158.5 130)">49.9Ω-0402</text>
<text x="160.7" y="127.5" transform="rotate(-90 160.7 127.5)">R239</text>
<text x="164.8" y="130" transform="rotate(-90 164.8 130)">49.9Ω-0402</text>
<text x="167" y="127.5" transform="rotate(-90 167 127.5)">R240</text>
<text x="170.2" y="130" transform="rotate(-90 170.2 130)">49.9Ω-0402</text>
<text x="172.3" y="127.5" transform="rotate(-90 172.3 127.5)">R241</text>
<text x="176.5" y="130" transform="rotate(-90 176.5 130)">49.9Ω-0402</text>
<text x="178.6" y="127.5" transform="rotate(-90 178.6 127.5)">R242</text>
<text x="207.8" y="128.9">LAN_3V3</text>
<text x="230.2" y="128.9">R247</text>
<text x="231.1" y="127.1">NC</text>
<text x="242.7" y="127.4">8</text>
<text x="242.7" y="129.2">9</text>
<text x="245.4" y="128.1">TD3+</text>
<text x="245.4" y="130">TD3-</text>
<text x="113.6" y="134.5">C166</text>
<text x="119.5" y="137.3" transform="rotate(-90 119.5 137.3)">10uF-0603</text>
<text x="211" y="136.9">LAN_3V3</text>
<text x="233.5" y="134.5" transform="rotate(-90 233.5 134.5)">C131</text>
<text x="234.6" y="135.2">0.1uF-0402</text>
<text x="241.9" y="136.4">10</text>
<text x="242.7" y="132.8">1</text>
<text x="245.4" y="137.1">GND</text>
<text x="245.4" y="133.5">CT</text>
<text x="162.5" y="138.9">C70</text>
<text x="174.1" y="138.9">C71</text>
<text x="193.8" y="141.8">ENET_SPEED_LED</text>
<text x="222.3" y="142.5">R245</text>
<text x="222.3" y="140.7">R246</text>
<text x="227.2" y="141.4">1K-0402</text>
<text x="227.2" y="139.7">1K-0402</text>
<text x="241.9" y="140">14</text>
<text x="241.9" y="141.8">11</text>
<text x="245.4" y="140.7">LED1P</text>
<text x="245.4" y="142.5">LED2P</text>
<text x="25.4" y="149.5">LAN_3V3</text>
<text x="37.9" y="149.5">LAN_3V3</text>
<text x="51.3" y="149.5">LAN_3V3</text>
<text x="66.6" y="149.5">LAN_3V3_A</text>
<text x="79.3" y="149.5">ENET_PFBOUT</text>
<text x="161.6" y="145.8" transform="rotate(-90 161.6 145.8)">0.1uF-0402</text>
<text x="173.3" y="145.8" transform="rotate(-90 173.3 145.8)">0.1uF-0402</text>
<text x="194.7" y="145.4">ENET_LINK_LED</text>
<text x="222.3" y="146.1">R243</text>
<text x="227.2" y="145">1K-0402</text>
<text x="230.9" y="148.1">Z8</text>
<text x="234.5" y="148.1">Z7</text>
<text x="238.1" y="148.1">Z6</text>
<text x="241.9" y="145.4">13</text>
<text x="241.9" y="147.2">12</text>
<text x="245.4" y="146.1">LED1N/LINK</text>
<text x="245.4" y="147.9">LED2N/SPEED</text>
<text x="257.7" y="148" transform="rotate(-90 257.7 148)">15</text>
<text x="259.5" y="148" transform="rotate(-90 259.5 148)">16</text>
<text x="261.3" y="148" transform="rotate(-90 261.3 148)">17</text>
<text x="263.1" y="148" transform="rotate(-90 263.1 148)">18</text>
<text x="29.5" y="152.2">PIN1</text>
<text x="42.1" y="152.2">PIN26</text>
<text x="59.8" y="151">0R-0603</text>
<text x="61" y="153.3">R29</text>
<text x="85.2" y="152.2">PIN19</text>
<text x="100.2" y="152.2">PIN16</text>
<text x="106.7" y="152.2">PIN30</text>
<text x="212.3" y="151.5">C156</text>
<text x="257" y="151.6" transform="rotate(-90 257 151.6)">15</text>
<text x="258.8" y="151.6" transform="rotate(-90 258.8 151.6)">16</text>
<text x="260.6" y="151.6" transform="rotate(-90 260.6 151.6)">17</text>
<text x="262.4" y="151.6" transform="rotate(-90 262.4 151.6)">18</text>
<text x="27.1" y="159.6">C50</text>
<text x="32.5" y="161.9" transform="rotate(-90 32.5 161.9)">0.1uF-0402</text>
<text x="33.3" y="159.6">C49</text>
<text x="39.6" y="159.6">C48</text>
<text x="45.9" y="159.6">C51</text>
<text x="53" y="159.6">C54</text>
<text x="69.2" y="159.6">C56</text>
<text x="82.6" y="159.6">C57</text>
<text x="88.9" y="159.6">C59</text>
<text x="95.2" y="159.6">C58</text>
<text x="99.7" y="161.9" transform="rotate(-90 99.7 161.9)">0.1uF-0402</text>
<text x="101.5" y="161.9" transform="rotate(-90 101.5 161.9)">0.1uF-0402</text>
<text x="102.4" y="159.6">C60</text>
<text x="108.7" y="159.6">C61</text>
<text x="113.2" y="161.9" transform="rotate(-90 113.2 161.9)">0.1uF-0402</text>
<text x="210.9" y="158.3" transform="rotate(-90 210.9 158.3)">0.1uF-0402</text>
<text x="270.3" y="161.9" transform="rotate(-90 270.3 161.9)">C74 C72</text>
<text x="271.4" y="156.1">1nF-1206</text>
<text x="26.2" y="163.3" transform="rotate(-90 26.2 163.3)">10uF-0603</text>
<text x="38.7" y="163.3" transform="rotate(-90 38.7 163.3)">10uF-0603</text>
<text x="45" y="167.3" transform="rotate(-90 45 167.3)">0.1uF-0402</text>
<text x="52.2" y="163.3" transform="rotate(-90 52.2 163.3)">10uF-0603</text>
<text x="81.8" y="163.3" transform="rotate(-90 81.8 163.3)">10uF-0603</text>
<text x="88.1" y="163.3" transform="rotate(-90 88.1 163.3)">10uF-0603</text>
<text x="261.5" y="162.4">1nF-1206</text>
<text x="73.7" y="169.1" transform="rotate(-90 73.7 169.1)">0.1uF-0402</text>
</g>
<g font-size="1.5">
<text x="280.3" y="205.1">PAGE：</text>
<text x="288.8" y="205.1">/</text>
</g>
<g font-size="1.4">
<text x="244.5" y="100.4">HR911130C</text>
<text x="249.8" y="117.9">10/100/1000</text>
<text x="249.8" y="119.9">MAGNETICS &amp;&amp;</text>
<text x="249.8" y="121.8">RJ45</text>
</g>
<g font-size="1.3">
<text x="80.3" y="50" transform="rotate(-90 80.3 50)">TP42</text>
<text x="54.4" y="55.7">U4</text>
<text x="42.9" y="67.4">TP43</text>
<text x="86.4" y="124.4">3V3</text>
</g>
<text font-size="1.1" x="244.5" y="98.6">J3</text>
</svg>
